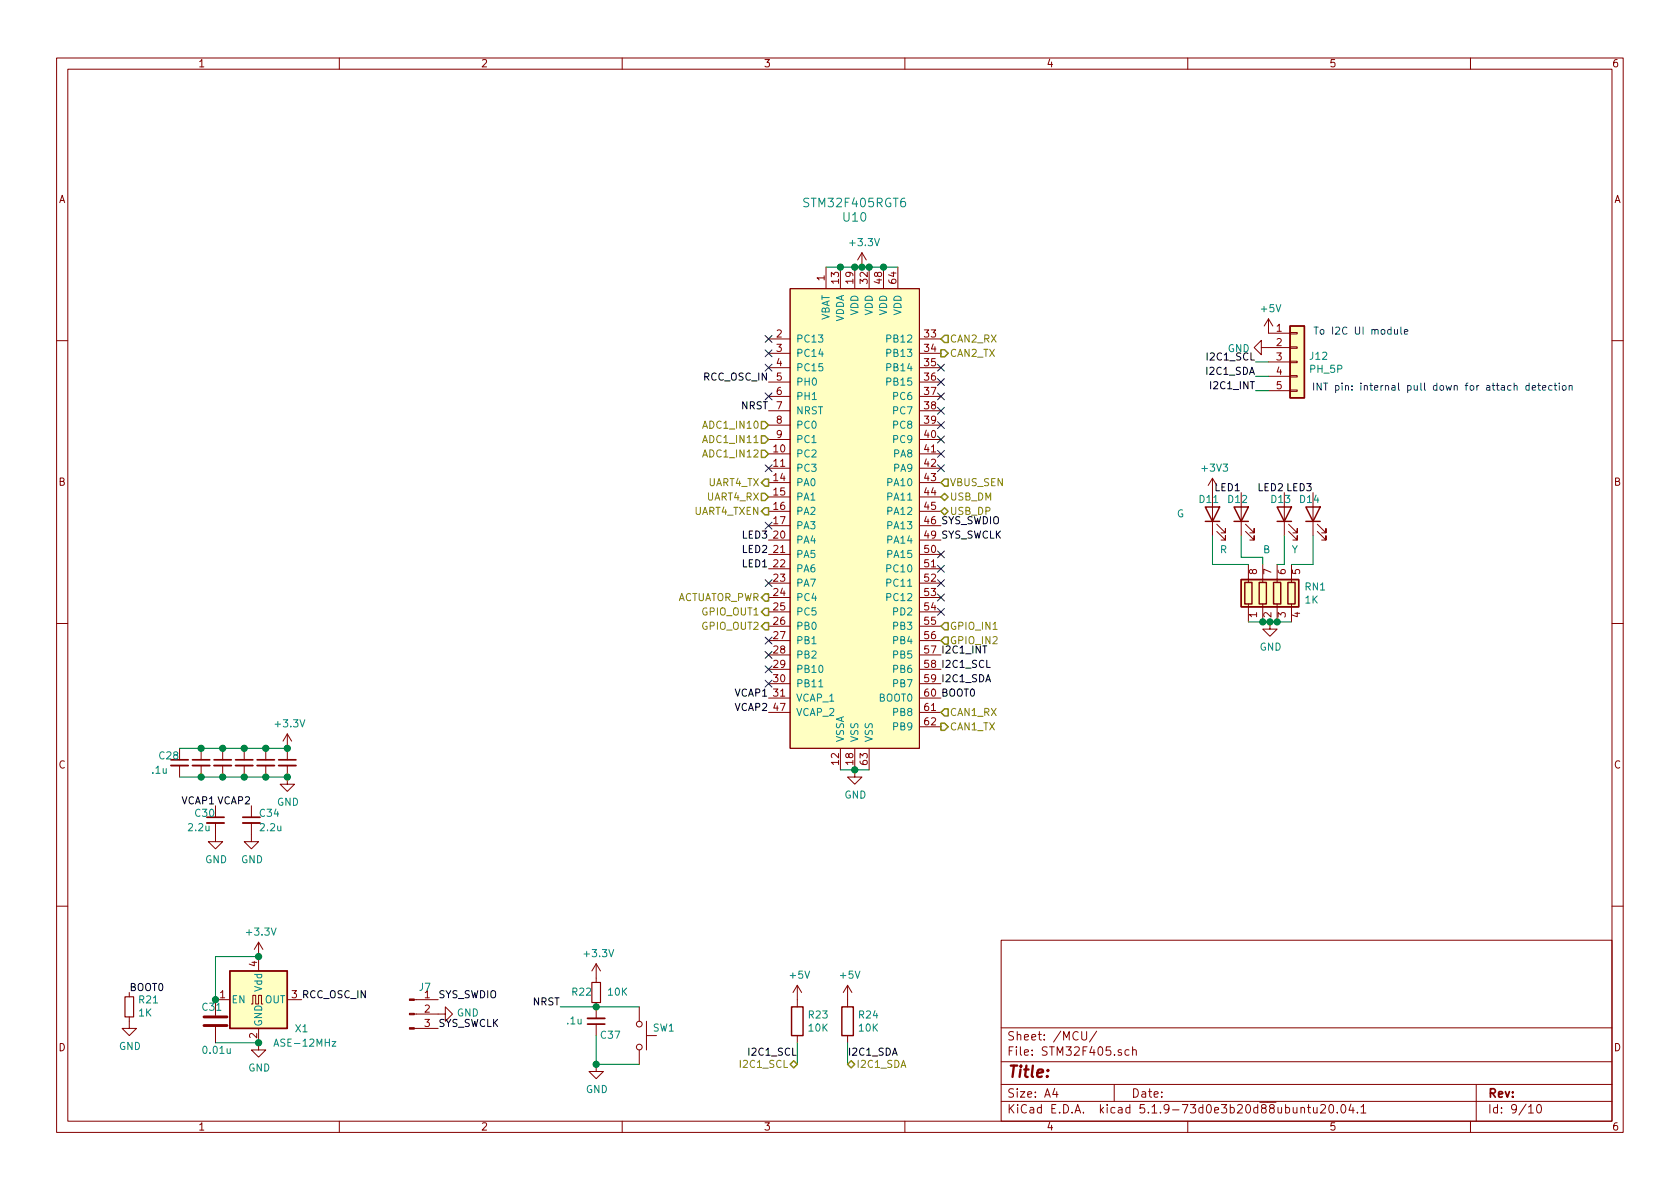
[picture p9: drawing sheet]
<svg xmlns="http://www.w3.org/2000/svg" width="297mm" height="210mm" viewBox="0 0 297 210" stroke-linecap="round" stroke-linejoin="round" font-family="sans-serif">
<g fill="none" stroke="#840000" stroke-width=".18">
<path d="M10 10.3h277v189.9h-277zM12 12.2h273v186.1h-273zM60 10.3v1.9M110 10.3v1.9M160 10.3v1.9M210 10.3v1.9M260 10.3v1.9M135.9 59.9h3.8M139.7 51h22.9v81.3h-22.9zM146 47.2v3.8M148.6 47.2v3.8M151.1 47.2v3.8"/>
<path d="M152.4 44.7l-.8 1.3M152.4 44.7v2.5M152.4 44.7l.8 1.3M153.7 47.2v3.8M156.2 47.2v3.8M158.7 47.2v3.8M162.6 59.9h3.8M224.3 56.4v2.5h3.8M224.3 56.4l-.8 1.3M224.3 56.4l.7 1.3M228.1 58.8h1.3v.2h-1.3zM10 60.2h2"/>
<path d="M135.9 62.5h3.8M135.9 65h3.8M135.9 67.6h3.8M135.9 70.1h3.8M135.9 72.6h3.8M135.9 75.2h3.8M135.9 77.7h3.8M162.6 62.5h3.8M162.6 65h3.8M162.6 67.6h3.8M162.6 70.1h3.8M162.6 72.6h3.8"/>
<path d="M162.6 75.2h3.8M162.6 77.7h3.8M223 61.5v-1.3l-1.3 1.3 1.3 1.2v-1.2h5.1M224.3 64h3.8M224.3 66.5h3.8M224.3 69.1h3.8M228.1 69h1.3v.2h-1.3zM228.1 66.4h1.3v.3h-1.3zM228.1 61.3h1.3v.3h-1.3zM228.1 63.9h1.3v.2h-1.3zM285 60.2h2M135.9 80.3h3.8"/>
<path d="M135.9 82.8h3.8M135.9 85.3h3.8M135.9 87.9h3.8M135.9 90.4h3.8M135.9 93h3.8M135.9 95.5h3.8M135.9 98h3.8M162.6 80.3h3.8M162.6 82.8h3.8M162.6 85.3h3.8M162.6 87.9h3.8M162.6 90.4h3.8"/>
<path d="M162.6 93h3.8M162.6 95.5h3.8M162.6 98h3.8M214.4 84.6l-.8 1.2M214.4 84.6v10.1M214.4 84.6l.7 1.2M215.1 94l1.6 1.5v-.8v.8h-.8M215.1 92.7l1.6 1.5v-.7v.7h-.8M219.5 87.1v7.6M220.2 94l1.5 1.5v-.8v.8h-.7M220.2 92.7l1.5 1.5v-.7v.7h-.7M220.7 99.8v3.2"/>
<path d="M223.3 99.8v3.2M225.8 99.8v3.2M227.1 87.1v7.6M227.8 94l1.6 1.5v-.8v.8h-.8M227.8 92.7l1.6 1.5v-.7v.7h-.8M228.3 99.8v3.2M232.2 87.1v7.6M232.9 94l1.5 1.5v-.8v.8h-.7M232.9 92.7l1.5 1.5v-.7v.7h-.7M10 110.3h2M135.9 100.6h3.8M135.9 103.1h3.8"/>
<path d="M135.9 105.7h3.8M135.9 108.2h3.8M135.9 110.7h3.8M135.9 113.3h3.8M135.9 115.8h3.8M135.9 118.4h3.8M162.6 100.6h3.8M162.6 103.1h3.8M162.6 105.7h3.8M162.6 108.2h3.8M162.6 110.7h3.8M162.6 113.3h3.8"/>
<path d="M162.6 115.8h3.8M162.6 118.4h3.8M220.7 106.8v3.2M223.3 106.8v3.2M224.5 110v1.2h1.3l-1.3 1.3-1.2-1.3h1.2M225.8 106.8v3.2M228.3 106.8v3.2M285 110.3h2M31.7 132.3v2.1M31.7 135.4v2M35.6 132.3v2.1M35.6 135.4v2"/>
<path d="M39.4 132.3v2.1M39.4 135.4v2M43.2 132.3v2.1M43.2 135.4v2M47 132.3v2.1M47 135.4v2M50.8 135.4v3.3h1.3l-1.3 1.2-1.3-1.2h1.3M50.8 129.8v4.6M50.8 129.8l-.8 1.3M50.8 129.8l.8 1.3M135.9 120.9h3.8M135.9 123.4h3.8"/>
<path d="M135.9 126h3.8M148.6 132.3v3.8M151.1 132.3v5.1h1.3l-1.3 1.3-1.2-1.3h1.2M153.7 132.3v3.8M162.6 120.9h3.8M162.6 123.4h3.8M162.6 126h3.8M162.6 128.5h3.8M38.1 145.5v3.3h1.3l-1.3 1.3-1.3-1.3h1.3M38.1 142.5v2M44.4 145.5v3.3h1.3l-1.3 1.3-1.2-1.3h1.2M44.4 142.5v2"/>
<path d="M10 160.2h2M22.9 179.8v2.1h1.2l-1.2 1.2-1.3-1.2h1.3M22.9 175.5v.8M40.6 176.8h-2.5v2.8M44.4 177.5h.3v-1.5h.5v1.5h.5v-1.5h.5v1.5h.3M45.7 166.6l-.7 1.3M45.7 166.6v5.1M45.7 166.6l.8 1.3M50.8 176.8h2.5M73.3 179.3h5.4v-1.3l1.3 1.3-1.3 1.3v-1.3M73.3 176.8h4.2M105.4 170.4l-.8 1.3"/>
<path d="M105.4 170.4v3.3M105.4 177.3v2.8M105.4 170.4l.8 1.3M113 178v2.6M141 174.2l-.8 1.3M141 174.2v3.8M141 174.2l.7 1.3M149.9 174.2l-.8 1.3M149.9 174.2v3.8M149.9 174.2l.7 1.3M177 166.3h108v32h-108zM285 160.2h2"/>
<path d="M38.1 181.6v2.8M45.7 181.9v3.8h1.3l-1.3 1.2-1.3-1.2h1.3M60 198.3v1.9M73.3 181.9h4.2M105.4 188.2v1.3h1.3l-1.3 1.2-1.3-1.2h1.3M105.4 181.1v2M110 198.3v1.9M113 185.7v2.5M114.3 183.1h1.8M114.3 180.6v5.1M141 183.1v1.3M149.9 183.1v1.3"/>
<path d="M160 198.3v1.9M177 194.8h108M177 191.8h108M177 187.8h108M177 181.8h108M186.5 192.5l-.4 1h1M186.8 193v1M191.3 182.4v1.2l.3 .3h.2l.3-.3v-1.2M193.9 182.3l-1.3 2M197 191.8v3M199.6 185.7l-.4-.1-.3 .3 .1 .6 .2 .1 .4-.1M200.3 185.7a.37 .37 0 0 1 .6 .1v.8"/>
<path d="M200.3 185.1v1.5M210 198.3v1.9M230 196l.2-.2 .4 .1 .1 .9M230 195.8v1M231.2 195.8h.5M231.4 195.3v1.3l.3 .2M232.2 195.8l.1 .9 .4 .1 .2-.1M232.9 195.8v1M233.5 195.5l.2-.2h.4l.3 .5-.9 1h.9M235.2 195.4l.2-.1a.94 .94 0 0 1 0 1.5 .82 .82 0 0 1-.2-1.4zM236.4 196.7v.1M237.3 195.4l.1-.1a.8 .8 0 0 1 .6 .8 .8 .8 0 0 1-.6 .7 1 1 0 0 1-.1-1.4z"/>
<path d="M238.9 195.2l-.4 1.1h.9M239.2 195.8v1M240 196.7v.1M240.6 195.8l.5-.5v1.5M240.6 196.8h.9M260 198.3v1.9M261 191.8v6.5M270.3 195.8l.4-.5v1.5M270.3 196.8h.8M271.8 195.5l.4-.2a.94 .94 0 0 1 0 1.5 .79 .79 0 0 1-.4-1.3z"/>
<circle cx="113" cy="185.2" r=".51"/>
<circle cx="113" cy="181.1" r=".51"/>
</g>
<g fill="none" stroke="#840000" stroke-width=".25">
<path d="M228.1 57.7h2.5v12.7h-2.5zM213.1 89.7h2.5l-1.2 2.5zM213.1 92.2h2.5M218.2 89.7h2.5l-1.2 2.5zM218.2 92.2h2.5M225.8 89.7h2.5l-1.2 2.5zM225.8 92.2h2.5M230.9 89.7h2.5l-1.2 2.5zM230.9 92.2h2.5M219.5 102.5h10.1v4.8h-10.1zM220.1 103h1.3v3.8h-1.3zM222.6 103h1.3v3.8h-1.3z"/>
<path d="M225.2 103h1.2v3.8h-1.2zM227.7 103h1.3v3.8h-1.3zM40.6 171.7h10.2v10.2h-10.2zM140 178h2v5.1h-2zM148.8 178h2.1v5.1h-2.1z"/>
</g>
<path d="M30.2 135.4h3.1M34 135.4h3.1M37.8 135.4h3.1M41.7 135.4h3M45.5 135.4h3M49.3 135.4h3M36.6 145.5h3M42.9 145.5h3.1M103.9 180.1h3" fill="none" stroke="#840000" stroke-width=".33"/>
<path d="M30.2 134.4h3.1M34 134.4h3.1M37.8 134.4h3.1M41.7 134.4h3M45.5 134.4h3M49.3 134.4h3M36.6 144.5h3M42.9 144.5h3.1M103.9 181.1h3" fill="none" stroke="#840000" stroke-width=".3"/>
<g fill="#ffffc2" stroke="#ffffc2" stroke-width=".18">
<path d="M219.5 102.5h10.1v4.8h-10.1z"/>
<path d="M40.6 171.7h10.2v10.2h-10.2z"/>
<path d="M139.7 51h22.9v81.3h-22.9z"/>
<path d="M228.1 57.7h2.5v12.7h-2.5z"/>
</g>
<path d="M22.1 176.3h1.5v3.5h-1.5zM104.6 173.7h1.6v3.6h-1.6z" fill="none" stroke="#840000" stroke-width=".2"/>
<path d="M36.1 179.8h4M36.1 181.4h4" fill="none" stroke="#840000" stroke-width=".51"/>
<path d="M144.8 121.5h.7M48.4 185l.4-1.3 .5 1.3M58.7 184.2h.7l-.7 .8h.7" fill="none" stroke="#008484" stroke-width=".18"/>
<g fill="#840000" stroke="#840000" stroke-width=".18">
<path d="M72.4 181.7h.9v.3h-.9z"/>
<path d="M72.4 179.2h.9v.2h-.9z"/>
<path d="M72.4 176.7h.9v.2h-.9z"/>
</g>
<g fill="none" stroke="#008400" stroke-width=".18">
<path d="M146 47.2h12.7M222 64h2.3M222 66.5h2.3M222 69.1h2.3M214.4 94.7v5.1h6.3M219.5 94.7v3.8h3.8v1.3M227.1 94.7v5.1h-1.3M232.2 94.7v5.1h-3.9M220.7 110h7.6M31.7 137.4h19.1M31.7 132.3h19.1M148.6 136.1h5.1"/>
<path d="M45.7 169.2h-7.6v7.6M99.1 178h13.9M38.1 184.4h7.6M105.4 183.1v5.1h7.6M141 184.4v3.8M149.9 184.4v3.8"/>
</g>
<g fill="none" stroke="#848400" stroke-width=".25">
<path d="M166.4 59.9l.6-.6h.6v1.3h-.6zM134.6 74.5h.7l.6 .7-.6 .6h-.7zM134.6 77.1h.7l.6 .6-.6 .7h-.7zM134.6 79.6h.7l.6 .7-.6 .6h-.7zM166.4 61.8h.6l.6 .7-.6 .6h-.6zM134.6 87.2h.7l.6 .7-.6 .6h-.7zM134.6 90.4l.7-.6h.6v1.3h-.6zM134.6 85.3l.7-.6h.6v1.3h-.6zM166.4 85.3l.6-.6h.6v1.3h-.6zM166.4 90.4l.6-.6 .6 .6-.6 .7zM166.4 87.9l.6-.7 .6 .7-.6 .6zM134.6 105.7l.7-.7h.6v1.3h-.6z"/>
<path d="M134.6 108.2l.7-.6h.6v1.2h-.6zM135.3 110.1h.6v1.3h-.6l-.7-.7zM166.4 110.7l.6-.6h.6v1.3h-.6zM167 112.6h.6v1.3h-.6l-.6-.6zM166.4 127.9h.6l.6 .6-.6 .7h-.6zM166.4 126l.6-.7h.6v1.3h-.6zM139.7 188.2l.6-.6 .7 .6-.7 .6zM149.9 188.2l.6-.6 .6 .6-.6 .6z"/>
</g>
<path d="M124.2 75.7l.5-1.2 .4 1.2M124.2 78.3l.5-1.3 .4 1.3M124.2 80.8l.5-1.3 .4 1.3" fill="none" stroke="#848400" stroke-width=".18"/>
<g fill="none" stroke="#0000c2" stroke-width=".18">
<path d="M246.6 58.3v.7l.3 .1 .2-.1M247.1 58.3v.8M247.7 57.8v1.1l.2 .2M248.3 58.7l.6-.1-.1-.3h-.3l-.2 .1 .1 .6h.4M270.4 68.2h-.4l-.2 .2 .1 .6h.5M270.4 67.7v1.3M270.9 68.6l.6-.1-.1-.3h-.3l-.2 .1 .1 .7h.4M271.9 68.2h.5M272.1 67.7v1.1l.3 .2M272.7 68.6l.6-.1v-.3h-.4l-.2 .1 .1 .7h.5M274.4 68.2h-.3l-.3 .2 .1 .6h.5M274.8 68.2h.5"/>
<path d="M275 67.7v1.1l.3 .2M275.7 67.7v.2M275.7 68.2v.8M276.4 68.2h.3l.2 .2-.1 .6h-.3l-.3-.2zM277.4 68.3l.2-.1h.3l.1 .8M277.4 68.2v.8"/>
</g>
<g fill="#008400" stroke="#008400" stroke-width=".25">
<circle cx="152.4" cy="47.2" r=".51"/>
<circle cx="105.4" cy="178" r=".51"/>
<circle cx="223.3" cy="110" r=".51"/>
<circle cx="151.1" cy="47.2" r=".51"/>
<circle cx="156.2" cy="47.2" r=".51"/>
<circle cx="45.7" cy="184.4" r=".51"/>
<circle cx="153.7" cy="47.2" r=".51"/>
<circle cx="50.8" cy="137.4" r=".51"/>
<circle cx="105.4" cy="188.2" r=".51"/>
<circle cx="47" cy="132.3" r=".51"/>
<circle cx="35.6" cy="137.4" r=".51"/>
<circle cx="43.2" cy="132.3" r=".51"/>
<circle cx="39.4" cy="137.4" r=".51"/>
<circle cx="39.4" cy="132.3" r=".51"/>
<circle cx="43.2" cy="137.4" r=".51"/>
<circle cx="225.8" cy="110" r=".51"/>
<circle cx="224.5" cy="110" r=".51"/>
<circle cx="148.6" cy="47.2" r=".51"/>
<circle cx="47" cy="137.4" r=".51"/>
<circle cx="35.6" cy="132.3" r=".51"/>
<circle cx="50.8" cy="132.3" r=".51"/>
<circle cx="38.1" cy="176.8" r=".51"/>
<circle cx="45.7" cy="169.2" r=".51"/>
<circle cx="151.1" cy="136.1" r=".51"/>
</g>
<g fill="none" stroke="#000084" stroke-width=".18">
<path d="M135.3 59.3l1.2 1.2M136.5 59.3l-1.2 1.2M135.3 69.5l1.2 1.2M135.3 61.9l1.2 1.2M135.3 64.4l1.2 1.2M136.5 69.5l-1.2 1.2M136.5 61.9l-1.2 1.2M136.5 64.4l-1.2 1.2M165.8 74.6l1.2 1.2M165.8 64.4l1.2 1.2M165.8 66.9l1.2 1.3M165.8 72l1.2 1.2"/>
<path d="M165.8 69.5l1.2 1.2M165.8 77.1l1.2 1.2M165.8 79.6l1.2 1.3M167 74.6l-1.2 1.2M167 64.4l-1.2 1.2M167 66.9l-1.2 1.3M167 72l-1.2 1.2M167 69.5l-1.2 1.2M167 77.1l-1.2 1.2M167 79.6l-1.2 1.3M135.3 82.2l1.2 1.2M135.3 92.3l1.2 1.3"/>
<path d="M136.5 82.2l-1.2 1.2M136.5 92.3l-1.2 1.3M165.8 97.4l1.2 1.2M165.8 100l1.2 1.2M165.8 82.2l1.2 1.2M167 97.4l-1.2 1.2M167 100l-1.2 1.2M167 82.2l-1.2 1.2M135.3 115.2l1.2 1.2M135.3 117.7l1.2 1.3M135.3 102.5l1.2 1.2M135.3 112.7l1.2 1.2"/>
<path d="M136.5 102.5l-1.2 1.2M136.5 115.2l-1.2 1.2M136.5 112.7l-1.2 1.2M136.5 117.7l-1.2 1.3M165.8 102.5l1.2 1.2M165.8 105l1.2 1.3M165.8 107.6l1.2 1.2M167 102.5l-1.2 1.2M167 105l-1.2 1.3M167 107.6l-1.2 1.2M135.3 120.3l1.2 1.2M136.5 120.3l-1.2 1.2"/>
</g>
<text font-size="2.8" fill="#840000" x="178" y="190.5">Title:</text>
<g font-size="2.1" fill="#008484">
<text x="142.5" y="36.6">STM32F405RGT6</text>
<text x="149.2" y="39.2">U10</text>
</g>
<g font-size="2.1" fill="#840000">
<text x="178" y="184">Sheet: /MCU/</text>
<text x="178" y="186.7">File: STM32F405.sch</text>
<text x="178" y="196.9">KiCad E.D.A. kicad 5.1.9-73d0e3b20d88ubuntu20.04.1</text>
<text x="178" y="194.1">Size: A4</text>
<text x="200" y="194.1">Date:</text>
<text x="263" y="194.1">Rev:</text>
<text x="263" y="196.9">Id: 9/10</text>
</g>
<g font-size="1.8" fill="#840000">
<text x="35" y="11.9">1</text>
<text x="85" y="11.9">2</text>
<text x="135" y="11.9">3</text>
<text x="185" y="11.9">4</text>
<text x="235" y="11.9">5</text>
<text x="285" y="11.9">6</text>
<text x="10.4" y="35.9">A</text>
<text x="285.4" y="35.9">A</text>
<text x="145.8" y="49.6" transform="rotate(-90 145.8 49.6)">1</text>
<text x="148.3" y="50.1" transform="rotate(-90 148.3 50.1)">13</text>
<text x="150.9" y="50.1" transform="rotate(-90 150.9 50.1)">19</text>
<text x="153.4" y="50.1" transform="rotate(-90 153.4 50.1)">32</text>
<text x="156" y="50.1" transform="rotate(-90 156 50.1)">48</text>
<text x="158.5" y="50.1" transform="rotate(-90 158.5 50.1)">64</text>
<text x="137.3" y="59.7">2</text>
<text x="163.5" y="59.7">33</text>
<text x="225.7" y="58.7">1</text>
<text x="137.3" y="62.2">3</text>
<text x="137.3" y="64.8">4</text>
<text x="163.5" y="62.2">34</text>
<text x="163.5" y="64.8">35</text>
<text x="225.7" y="61.2">2</text>
<text x="225.7" y="63.7">3</text>
<text x="137.3" y="67.3">5</text>
<text x="137.3" y="69.8">6</text>
<text x="163.5" y="67.3">36</text>
<text x="163.5" y="69.8">37</text>
<text x="225.7" y="66.3">4</text>
<text x="225.7" y="68.8">5</text>
<text x="137.3" y="72.4">7</text>
<text x="137.3" y="74.9">8</text>
<text x="137.3" y="77.5">9</text>
<text x="163.5" y="72.4">38</text>
<text x="163.5" y="74.9">39</text>
<text x="163.5" y="77.5">40</text>
<text x="136.8" y="80">10</text>
<text x="136.8" y="82.5">11</text>
<text x="163.5" y="80">41</text>
<text x="163.5" y="82.5">42</text>
<text x="10.4" y="85.9">B</text>
<text x="136.8" y="85.1">14</text>
<text x="136.8" y="87.6">15</text>
<text x="163.5" y="85.1">43</text>
<text x="163.5" y="87.6">44</text>
<text x="285.4" y="85.9">B</text>
<text x="136.8" y="90.2">16</text>
<text x="136.8" y="92.7">17</text>
<text x="136.8" y="95.2">20</text>
<text x="163.5" y="90.2">45</text>
<text x="136.8" y="97.8">21</text>
<text x="136.8" y="100.3">22</text>
<text x="163.5" y="97.8">50</text>
<text x="163.5" y="100.3">51</text>
<text x="222.2" y="101.6" transform="rotate(-90 222.2 101.6)">8</text>
<text x="224.8" y="101.6" transform="rotate(-90 224.8 101.6)">7</text>
<text x="227.3" y="101.6" transform="rotate(-90 227.3 101.6)">6</text>
<text x="229.9" y="101.6" transform="rotate(-90 229.9 101.6)">5</text>
<text x="136.8" y="102.9">23</text>
<text x="136.8" y="105.4">24</text>
<text x="136.8" y="107.9">25</text>
<text x="163.5" y="102.9">52</text>
<text x="163.5" y="105.4">53</text>
<text x="163.5" y="107.9">54</text>
<text x="136.8" y="110.5">26</text>
<text x="136.8" y="113">27</text>
<text x="163.5" y="110.5">55</text>
<text x="163.5" y="113">56</text>
<text x="222.2" y="109.2" transform="rotate(-90 222.2 109.2)">1</text>
<text x="224.8" y="109.2" transform="rotate(-90 224.8 109.2)">2</text>
<text x="227.3" y="109.2" transform="rotate(-90 227.3 109.2)">3</text>
<text x="229.9" y="109.2" transform="rotate(-90 229.9 109.2)">4</text>
<text x="136.8" y="115.6">28</text>
<text x="136.8" y="118.1">29</text>
<text x="136.8" y="120.6">30</text>
<text x="136.8" y="123.2">31</text>
<text x="136.8" y="125.7">47</text>
<text x="163.5" y="125.7">61</text>
<text x="163.5" y="128.3">62</text>
<text x="10.4" y="135.9">C</text>
<text x="148.3" y="135.2" transform="rotate(-90 148.3 135.2)">12</text>
<text x="150.9" y="135.2" transform="rotate(-90 150.9 135.2)">18</text>
<text x="153.4" y="135.2" transform="rotate(-90 153.4 135.2)">63</text>
<text x="285.4" y="135.9">C</text>
<text x="45.5" y="170.9" transform="rotate(-90 45.5 170.9)">4</text>
<text x="38.9" y="176.5">1</text>
<text x="75.1" y="176.5">1</text>
<text x="75.1" y="179.1">2</text>
<text x="10.4" y="185.9">D</text>
<text x="45.5" y="183.6" transform="rotate(-90 45.5 183.6)">2</text>
<text x="75.1" y="181.6">3</text>
<text x="285.4" y="185.9">D</text>
<text x="35" y="199.9">1</text>
<text x="85" y="199.9">2</text>
<text x="135" y="199.9">3</text>
<text x="185" y="199.9">4</text>
<text x="235" y="199.9">5</text>
<text x="285" y="199.9">6</text>
</g>
<g font-size="1.8" fill="#008484">
<text x="150.4" y="43.5">+3.3V</text>
<text x="146.7" y="56.9" transform="rotate(-90 146.7 56.9)">VBAT</text>
<text x="149.2" y="57.1" transform="rotate(-90 149.2 57.1)">VDDA</text>
<text x="151.8" y="55.8" transform="rotate(-90 151.8 55.8)">VDD</text>
<text x="154.3" y="55.8" transform="rotate(-90 154.3 55.8)">VDD</text>
<text x="156.8" y="55.8" transform="rotate(-90 156.8 55.8)">VDD</text>
<text x="159.4" y="55.8" transform="rotate(-90 159.4 55.8)">VDD</text>
<text x="223.1" y="55.2">+5V</text>
<text x="140.7" y="60.6">PC13</text>
<text x="140.7" y="63.1">PC14</text>
<text x="140.7" y="65.7">PC15</text>
<text x="157.1" y="60.6">PB12</text>
<text x="157.1" y="63.1">PB13</text>
<text x="157.1" y="65.7">PB14</text>
<text x="217.1" y="62.3">GND</text>
<text x="231.7" y="63.6">J12</text>
<text x="231.7" y="65.9">PH_5P</text>
<text x="140.7" y="68.2">PH0</text>
<text x="140.7" y="70.7">PH1</text>
<text x="157.1" y="68.2">PB15</text>
<text x="158.1" y="70.7">PC6</text>
<text x="140.7" y="73.3">NRST</text>
<text x="140.7" y="75.8">PC0</text>
<text x="158.1" y="73.3">PC7</text>
<text x="158.1" y="75.8">PC8</text>
<text x="140.7" y="80.9">PC2</text>
<text x="140.7" y="83.4">PC3</text>
<text x="140.7" y="78.4">PC1</text>
<text x="158.1" y="78.4">PC9</text>
<text x="158.1" y="80.9">PA8</text>
<text x="158.1" y="83.4">PA9</text>
<text x="212.7" y="83.4">+3V3</text>
<text x="140.7" y="86">PA0</text>
<text x="140.7" y="88.5">PA1</text>
<text x="157.1" y="86">PA10</text>
<text x="157.1" y="88.5">PA11</text>
<text x="212.1" y="88.9">D11</text>
<text x="217.2" y="88.9">D12</text>
<text x="224.8" y="88.9">D13</text>
<text x="229.9" y="88.9">D14</text>
<text x="140.7" y="91.1">PA2</text>
<text x="140.7" y="93.6">PA3</text>
<text x="157.1" y="91.1">PA12</text>
<text x="157.1" y="93.6">PA13</text>
<text x="208.1" y="91.5">G</text>
<text x="140.7" y="96.1">PA4</text>
<text x="140.7" y="98.7">PA5</text>
<text x="140.7" y="101.2">PA6</text>
<text x="157.1" y="96.1">PA14</text>
<text x="157.1" y="98.7">PA15</text>
<text x="157.1" y="101.2">PC10</text>
<text x="215.7" y="97.8">R</text>
<text x="223.3" y="97.8">B</text>
<text x="228.4" y="97.8">Y</text>
<text x="140.7" y="103.8">PA7</text>
<text x="140.7" y="106.3">PC4</text>
<text x="157.1" y="103.8">PC11</text>
<text x="157.1" y="106.3">PC12</text>
<text x="230.8" y="106.7">1K</text>
<text x="230.8" y="104.4">RN1</text>
<text x="140.7" y="108.8">PC5</text>
<text x="140.7" y="111.4">PB0</text>
<text x="140.7" y="113.9">PB1</text>
<text x="158.1" y="108.8">PD2</text>
<text x="158.1" y="111.4">PB3</text>
<text x="158.1" y="113.9">PB4</text>
<text x="140.7" y="116.5">PB2</text>
<text x="140.7" y="119">PB10</text>
<text x="158.1" y="116.5">PB5</text>
<text x="158.1" y="119">PB6</text>
<text x="222.7" y="115.1">GND</text>
<text x="140.7" y="121.5">PB11</text>
<text x="140.7" y="124.1">VCAP_1</text>
<text x="155.4" y="124.1">BOOT0</text>
<text x="158.1" y="121.5">PB7</text>
<text x="48.8" y="128.6">+3.3V</text>
<text x="140.7" y="126.6">VCAP_2</text>
<text x="149.2" y="131.3" transform="rotate(-90 149.2 131.3)">VSSA</text>
<text x="151.8" y="131.3" transform="rotate(-90 151.8 131.3)">VSS</text>
<text x="154.3" y="131.3" transform="rotate(-90 154.3 131.3)">VSS</text>
<text x="158.1" y="126.6">PB8</text>
<text x="158.1" y="129.2">PB9</text>
<text x="26.9" y="136.8">.1u</text>
<text x="28.2" y="134.3">C28</text>
<text x="49" y="142.5">GND</text>
<text x="149.3" y="141.2">GND</text>
<text x="33.4" y="147">2.2u</text>
<text x="34.6" y="144.4">C30</text>
<text x="46" y="144.4">C34</text>
<text x="46.1" y="147">2.2u</text>
<text x="36.3" y="152.6">GND</text>
<text x="42.6" y="152.6">GND</text>
<text x="43.8" y="165.4">+3.3V</text>
<text x="103.5" y="169.3">+3.3V</text>
<text x="139.8" y="173.1">+5V</text>
<text x="148.6" y="173.1">+5V</text>
<text x="24.6" y="179.8">1K</text>
<text x="24.6" y="177.4">R21</text>
<text x="35.8" y="178.7">C31</text>
<text x="40.9" y="177.4">EN</text>
<text x="46.4" y="175.3" transform="rotate(-90 46.4 175.3)">Vdd</text>
<text x="46.8" y="177.4">OUT</text>
<text x="74.2" y="175.2">J7</text>
<text x="80.8" y="179.8">GND</text>
<text x="101.2" y="176.1">R22</text>
<text x="107.6" y="176.1">10K</text>
<text x="21" y="185.7">GND</text>
<text x="46.4" y="181.6" transform="rotate(-90 46.4 181.6)">GND</text>
<text x="49" y="185.1">ASE-12MHz</text>
<text x="52.3" y="182.5">X1</text>
<text x="100.3" y="181.1">.1u</text>
<text x="106.3" y="183.7">C37</text>
<text x="115.5" y="182.4">SW1</text>
<text x="143" y="180.1">R23</text>
<text x="143" y="182.4">10K</text>
<text x="151.9" y="180.1">R24</text>
<text x="151.9" y="182.4">10K</text>
<text x="36.1" y="186.4">0.01u</text>
<text x="43.9" y="189.5">GND</text>
<text x="103.6" y="193.3">GND</text>
</g>
<g font-size="1.8" fill="#0000c2">
<text x="232.2" y="59.2">To I2C UI module</text>
<text x="231.9" y="69.1">INT pin: internal pull down for attach detection</text>
</g>
<g font-size="1.8" fill="#848400">
<text x="167.9" y="60.6">CAN2_RX</text>
<text x="167.9" y="63.1">CAN2_TX</text>
<text x="124.8" y="75.8">ADC1_IN10</text>
<text x="124.8" y="78.4">ADC1_IN11</text>
<text x="124.8" y="80.9">ADC1_IN12</text>
<text x="125" y="88.5">UART4_RX</text>
<text x="125.2" y="86">UART4_TX</text>
<text x="167.9" y="86">VBUS_SEN</text>
<text x="167.9" y="88.5">USB_DM</text>
<text x="122.8" y="91.1">UART4_TXEN</text>
<text x="167.9" y="91.1">USB_DP</text>
<text x="119.3" y="106.3">ACTUATOR_PWR</text>
<text x="124.2" y="108.8">GPIO_OUT1</text>
<text x="124.2" y="111.4">GPIO_OUT2</text>
<text x="167.9" y="111.4">GPIO_IN1</text>
<text x="167.9" y="129.2">CAN1_TX</text>
<text x="167.9" y="126.6">CAN1_RX</text>
<text x="131.2" y="188.8">I2C1_SCL</text>
<text x="151.4" y="188.8">I2C1_SDA</text>
</g>
<g font-size="1.8">
<text x="213.7" y="63.7">I2C1_SCL</text>
<text x="124.5" y="67.3">RCC_OSC_IN</text>
<text x="213.5" y="66.3">I2C1_SDA</text>
<text x="214.4" y="68.8">I2C1_INT</text>
<text x="131.1" y="72.4">NRST</text>
<text x="214.9" y="86.9">LED1</text>
<text x="222.6" y="86.9">LED2 LED3</text>
<text x="131.4" y="95.2">LED3</text>
<text x="163.5" y="92.7">46 SYS_SWDIO</text>
<text x="163.5" y="95.2">49 SYS_SWCLK</text>
<text x="131.4" y="100.3">LED1</text>
<text x="131.4" y="97.8">LED2</text>
<text x="167.9" y="113.9">GPIO_IN2</text>
<text x="163.5" y="115.6">57 I2C1_INT</text>
<text x="163.5" y="118.1">58 I2C1_SCL</text>
<text x="130" y="123.2">VCAP1</text>
<text x="130" y="125.7">VCAP2</text>
<text x="163.5" y="120.6">59 I2C1_SDA</text>
<text x="163.5" y="123.2">60 BOOT0</text>
<text x="32.2" y="142.2">VCAP1 VCAP2</text>
<text x="22.9" y="175.3">BOOT0</text>
<text x="51.6" y="176.5">3 RCC_OSC_IN</text>
<text x="77.5" y="176.5">SYS_SWDIO</text>
<text x="94.2" y="177.8">NRST</text>
<text x="77.5" y="181.6">SYS_SWCLK</text>
<text x="132.7" y="186.7">I2C1_SCL</text>
<text x="149.9" y="186.7">I2C1_SDA</text>
</g>
</svg>
